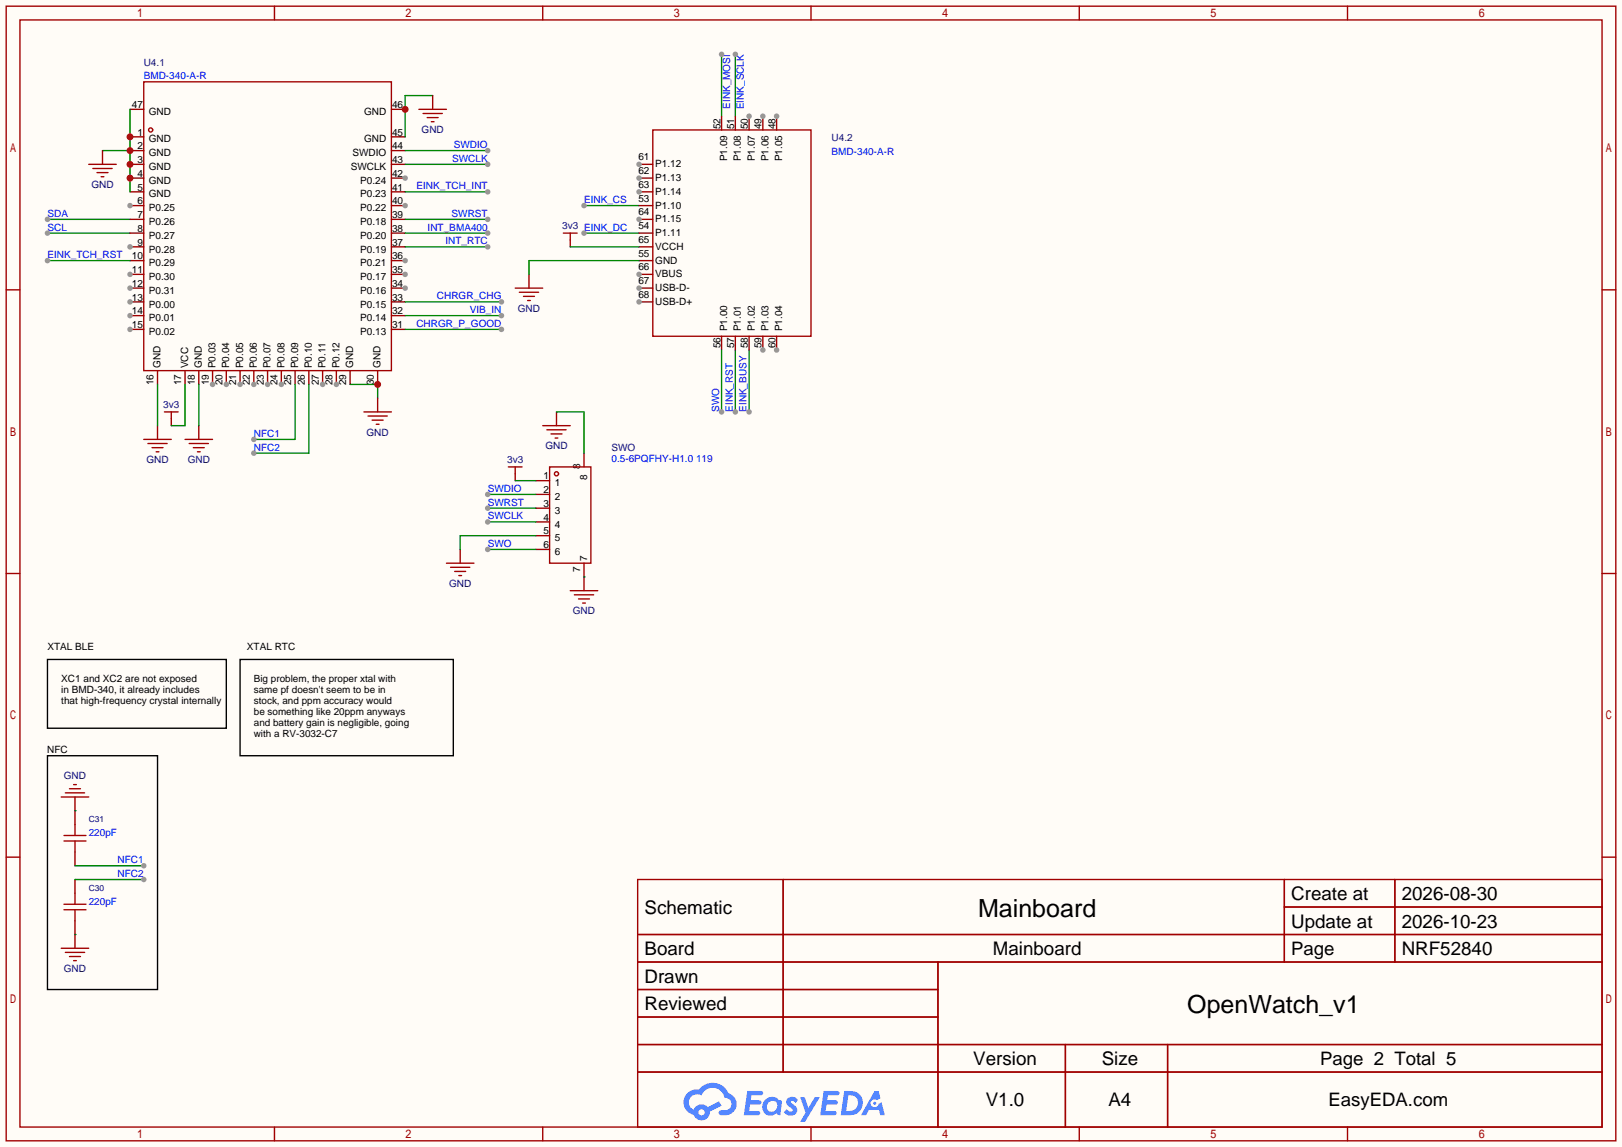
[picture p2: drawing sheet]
<svg xmlns="http://www.w3.org/2000/svg" width="299mm" height="212mm" viewBox="0 0 299 212" stroke-linecap="round" stroke-linejoin="round" font-family="sans-serif">
<path d="M0 0h299.5v211.8h-299.5z" fill="#fffcf7"/>
<g fill="none" stroke="#a10000" stroke-width=".25">
<path d="M1.1 1.1h297.2v209.6h-297.2zM3.7 3.7h292.1v204.5h-292.1zM50.7 1.1v2.6M100.2 1.1v2.6M149.7 1.1v2.6M199.3 1.1v2.6M248.8 1.1v2.6M1.1 53.5h2.6M295.8 53.5h2.5M1.1 105.9h2.6M295.8 105.9h2.5M1.1 158.3h2.6"/>
<path d="M295.8 158.3h2.5M117.7 162.4h178.1v45.8h-178.1zM117.7 172.6h178.1M117.7 177.7h178.1M144.6 162.4v35.6M173.2 177.7v30.5M237.1 162.4v15.3M237.1 167.5h58.7M257.5 162.4v15.3M117.7 182.8h55.5M117.7 192.9h178.1M117.7 187.8h55.5"/>
<path d="M117.7 198h178.1M196.7 192.9v15.3M215.6 192.9v15.3M50.7 208.2v2.5M100.2 208.2v2.5M149.7 208.2v2.5M199.3 208.2v2.5M248.8 208.2v2.5"/>
</g>
<g fill="#5487ff">
<path d="M145.5 202.8a1.3 1.3 0 0 1 1.8 .3l-.4 .6a.54 .54 0 0 0-.9-.2l.1 .2a1.58 1.58 0 0 1 1.1 1.6 1.43 1.43 0 0 1-2.5 .1l.5-.6a.64 .64 0 0 0 .5 .5 .64 .64 0 0 0 .7-.3l-.2-.2a1.6 1.6 0 0 1-1-1.6z"/>
<path d="M147.7 202.7h.9l.7 1.9 1.1-1.9h.9l-2.7 4.5h-.9l1-1.7z"/>
<path d="M138 201.5h1.6a1.31 1.31 0 0 1 1.2 .2 .4 .4 0 0 1-.3 .6h-1.8l-.1 .9h1.6a.4 .4 0 0 1 .4 .4 .4 .4 0 0 1-.4 .4h-1.7l-.2 1.2h.8a1.23 1.23 0 0 1 1.2 .2 .39 .39 0 0 1-.3 .6h-2.7z"/>
<path d="M152.1 201.5h1.6a1.32 1.32 0 0 1 1.3 .2 .39 .39 0 0 1-.4 .6h-1.7l-.2 .9h1.7a.4 .4 0 0 1 .3 .4 .4 .4 0 0 1-.4 .4h-1.7l-.2 1.2h.8a1.23 1.23 0 0 1 1.2 .2 .39 .39 0 0 1-.3 .6h-2.7z"/>
<path d="M161.5 201.5h.7l.4 1.3-.7 .4a.75 .75 0 0 0-1.1 .3 .75 .75 0 0 0 .5 1 .75 .75 0 0 0 .9-.6l.6-.3 .6 2.4h-.9l-.2-1h-1.9l-.5 1h-.9z"/>
<path d="M155.9 201.5l-.7 4.5h1.5a2.27 2.27 0 0 0 2.6-2.3 2.27 2.27 0 0 0-2.7-2.2zM156.6 202.3a1.5 1.5 0 0 1 1.8 1.5 1.5 1.5 0 0 1-1.9 1.4h-.3z"/>
<path d="M141.3 203.1a1.62 1.62 0 0 0-.4 2.1 1.62 1.62 0 0 0 2 .7l.4-.3 .3 .3 .5 .1 .3-2.5-.2-.3h-.4a1.58 1.58 0 0 0-2.5-.1zM141.9 203.6a.99 .99 0 0 1 1.6 .3 .99 .99 0 0 1-.9 1.4 .94 .94 0 0 1-1-.5 .94 .94 0 0 1 .3-1.2z"/>
<path d="M126.9 201.9a2.37 2.37 0 0 0 1.2 4 1.54 1.54 0 0 0 1.7 1 1.54 1.54 0 0 0 1.3-1.6l2.1-1.1-.5-.8-2 1.1a1.57 1.57 0 0 0-2.6 .4 1.5 1.5 0 0 1-.8-2.1 1.5 1.5 0 0 1 2.2-.5 2.23 2.23 0 0 1 2.3-1.4 2.23 2.23 0 0 1 2 1.8 1.16 1.16 0 0 1 1.2 1.1 1.16 1.16 0 0 1-1 1.3h-.7a.47 .47 0 0 0-.6 .3 .47 .47 0 0 0 .4 .6 2.23 2.23 0 0 0 2.3-.7 2.23 2.23 0 0 0 .4-2.3 2.16 2.16 0 0 0-1.3-1.1 3.2 3.2 0 0 0-5.4-.7l-1.2 .1zM129 205.4a.58 .58 0 0 1 1.1 0 .58 .58 0 0 1-1.1 0z"/>
<circle cx="161.5" cy="203.8" r=".28"/>
</g>
<path d="M8.8 121.8h33v12.7h-33zM44.3 121.8h39.4v17.8h-39.4z" fill="none" stroke="#000" stroke-width=".25"/>
<path d="M133.2 10v11.5" fill="none" stroke="#008700" stroke-width=".25"/>
<circle cx="133.2" cy="10" r=".51" fill="#999"/>
<path d="M135.8 10v11.5" fill="none" stroke="#008700" stroke-width=".25"/>
<circle cx="135.8" cy="10" r=".51" fill="#999"/>
<path d="M107.8 38h10.2" fill="none" stroke="#008700" stroke-width=".25"/>
<circle cx="107.8" cy="38" r=".51" fill="#999"/>
<path d="M107.8 43.1h10.2" fill="none" stroke="#008700" stroke-width=".25"/>
<circle cx="107.8" cy="43.1" r=".51" fill="#999"/>
<path d="M135.8 64.6v11.5" fill="none" stroke="#008700" stroke-width=".25"/>
<circle cx="135.8" cy="76.1" r=".51" fill="#999"/>
<path d="M138.3 64.6v11.5" fill="none" stroke="#008700" stroke-width=".25"/>
<circle cx="138.3" cy="76.1" r=".51" fill="#999"/>
<path d="M8.8 40.5h15.2" fill="none" stroke="#008700" stroke-width=".25"/>
<circle cx="8.8" cy="40.5" r=".51" fill="#999"/>
<path d="M8.8 43.1h15.2" fill="none" stroke="#008700" stroke-width=".25"/>
<circle cx="8.8" cy="43.1" r=".51" fill="#999"/>
<g fill="none" stroke="#870000" stroke-width=".25">
<path d="M105.3 44.3v1.3M31.6 77.3v1.3M95.1 87.5v1.3M98.9 98.9h2.6M98.9 96.4h2.6M98.9 93.9h2.6M98.9 91.3h2.6M98.9 88.8h2.6M107.8 83.7v2.5M98.9 101.5h2.6M107.8 104v2.6M13.8 147.2v5.1"/>
<path d="M13.8 157.4v2.5M13.8 162.4v2.6M13.8 170.1v5"/>
</g>
<g fill="none" stroke="#a10000" stroke-width=".25">
<path d="M104 43.1h2.6M105.3 43.1v1.2M30.4 76.1h2.5M31.6 76.1v1.2M93.9 86.2h2.5M95.1 86.2v1.3M101.5 86.2h7.6v17.8h-7.6zM11.3 147.2h5.1M11.8 154.3h4.1M11.8 155.3h4.1M12.1 146.4h3.5M12.8 145.7h2.1"/>
<path d="M13.6 144.9h.5M13.8 152.3v2M13.8 155.3v2.1M11.3 175.1h5.1M11.8 167h4.1M11.8 168h4.1M12.1 175.9h3.5M12.8 176.7h2.1M13.6 177.4h.5M13.8 165v2M13.8 168v2.1"/>
<circle cx="102.7" cy="87.5" r=".38"/>
</g>
<path d="M13.8 172.6h.1M13.8 162.4h12.7" fill="none" stroke="#008700" stroke-width=".25"/>
<circle cx="26.5" cy="162.4" r=".51" fill="#999"/>
<path d="M13.8 159.9h12.7" fill="none" stroke="#008700" stroke-width=".25"/>
<circle cx="26.5" cy="159.9" r=".51" fill="#999"/>
<path d="M13.8 149.7h.1" fill="none" stroke="#008700" stroke-width=".25"/>
<path d="M8.8 139.6h20.3v43.2h-20.3z" fill="none" stroke="#000" stroke-width=".25"/>
<path d="M72.3 50.7h2.5" fill="none" stroke="#870000" stroke-width=".25"/>
<circle cx="74.8" cy="50.7" r=".51" fill="#999"/>
<path d="M72.3 48.1h2.5" fill="none" stroke="#870000" stroke-width=".25"/>
<circle cx="74.8" cy="48.1" r=".51" fill="#999"/>
<path d="M72.3 38h2.5M72.3 45.6h2.5M72.3 43.1h2.5M72.3 40.5h2.5" fill="none" stroke="#870000" stroke-width=".25"/>
<circle cx="74.8" cy="38" r=".51" fill="#999"/>
<path d="M72.3 35.4h2.5M72.3 32.9h2.5" fill="none" stroke="#870000" stroke-width=".25"/>
<circle cx="74.8" cy="32.9" r=".51" fill="#999"/>
<path d="M72.3 30.4h2.5M72.3 27.8h2.5M72.3 58.3h2.5M72.3 55.8h2.5M72.3 53.2h2.5M72.3 60.8h2.5" fill="none" stroke="#870000" stroke-width=".25"/>
<circle cx="74.8" cy="53.2" r=".51" fill="#999"/>
<path d="M24 20.2h2.5M72.3 25.3h2.5M72.3 20.2h2.5M36.7 68.5v2.5M39.2 68.5v2.5M69.7 68.5v2.5" fill="none" stroke="#870000" stroke-width=".25"/>
<circle cx="39.2" cy="71" r=".51" fill="#999"/>
<path d="M41.8 68.5v2.5" fill="none" stroke="#870000" stroke-width=".25"/>
<circle cx="41.8" cy="71" r=".51" fill="#999"/>
<path d="M44.3 68.5v2.5" fill="none" stroke="#870000" stroke-width=".25"/>
<circle cx="44.3" cy="71" r=".51" fill="#999"/>
<path d="M46.9 68.5v2.5" fill="none" stroke="#870000" stroke-width=".25"/>
<circle cx="46.9" cy="71" r=".51" fill="#999"/>
<path d="M49.4 68.5v2.5" fill="none" stroke="#870000" stroke-width=".25"/>
<circle cx="49.4" cy="71" r=".51" fill="#999"/>
<path d="M51.9 68.5v2.5" fill="none" stroke="#870000" stroke-width=".25"/>
<circle cx="51.9" cy="71" r=".51" fill="#999"/>
<path d="M54.5 68.5v2.5M57 68.5v2.5M59.6 68.5v2.5" fill="none" stroke="#870000" stroke-width=".25"/>
<circle cx="59.6" cy="71" r=".51" fill="#999"/>
<path d="M62.1 68.5v2.5" fill="none" stroke="#870000" stroke-width=".25"/>
<circle cx="62.1" cy="71" r=".51" fill="#999"/>
<path d="M24 25.3h2.5M24 27.8h2.5M24 30.4h2.5M24 32.9h2.5M24 35.4h2.5M24 38h2.5M29.1 68.5v2.5M34.2 68.5v2.5M64.6 68.5v2.5" fill="none" stroke="#870000" stroke-width=".25"/>
<circle cx="27.8" cy="24" r=".38" fill="none" stroke="#a10000" stroke-width=".25"/>
<circle cx="24" cy="38" r=".51" fill="#999"/>
<path d="M24 40.5h2.5M24 43.1h2.5M24 45.6h2.5" fill="none" stroke="#870000" stroke-width=".25"/>
<circle cx="24" cy="45.6" r=".51" fill="#999"/>
<path d="M24 48.1h2.5M24 50.7h2.5" fill="none" stroke="#870000" stroke-width=".25"/>
<circle cx="24" cy="50.7" r=".51" fill="#999"/>
<path d="M24 53.2h2.5" fill="none" stroke="#870000" stroke-width=".25"/>
<circle cx="24" cy="53.2" r=".51" fill="#999"/>
<path d="M24 55.8h2.5" fill="none" stroke="#870000" stroke-width=".25"/>
<circle cx="24" cy="55.8" r=".51" fill="#999"/>
<path d="M24 58.3h2.5" fill="none" stroke="#870000" stroke-width=".25"/>
<circle cx="24" cy="58.3" r=".51" fill="#999"/>
<path d="M24 60.8h2.5" fill="none" stroke="#870000" stroke-width=".25"/>
<circle cx="24" cy="60.8" r=".51" fill="#999"/>
<path d="M26.5 15.1h45.8v53.4h-45.8z" fill="none" stroke="#a10000" stroke-width=".25"/>
<path d="M143.4 62.1v2.5" fill="none" stroke="#870000" stroke-width=".25"/>
<circle cx="143.4" cy="64.6" r=".51" fill="#999"/>
<path d="M140.8 62.1v2.5" fill="none" stroke="#870000" stroke-width=".25"/>
<circle cx="140.8" cy="64.6" r=".51" fill="#999"/>
<path d="M118 55.8h2.5M133.2 62.1v2.5M135.8 62.1v2.5M138.3 62.1v2.5" fill="none" stroke="#870000" stroke-width=".25"/>
<circle cx="118" cy="55.8" r=".51" fill="#999"/>
<path d="M118 53.2h2.5" fill="none" stroke="#870000" stroke-width=".25"/>
<circle cx="118" cy="53.2" r=".51" fill="#999"/>
<path d="M118 50.7h2.5" fill="none" stroke="#870000" stroke-width=".25"/>
<circle cx="118" cy="50.7" r=".51" fill="#999"/>
<path d="M118 48.1h2.5M118 45.6h2.5M118 43.1h2.5M118 40.5h2.5" fill="none" stroke="#870000" stroke-width=".25"/>
<circle cx="118" cy="40.5" r=".51" fill="#999"/>
<path d="M118 38h2.5M118 35.4h2.5" fill="none" stroke="#870000" stroke-width=".25"/>
<circle cx="118" cy="35.4" r=".51" fill="#999"/>
<path d="M118 32.9h2.5" fill="none" stroke="#870000" stroke-width=".25"/>
<circle cx="118" cy="32.9" r=".51" fill="#999"/>
<path d="M118 30.4h2.5" fill="none" stroke="#870000" stroke-width=".25"/>
<circle cx="118" cy="30.4" r=".51" fill="#999"/>
<path d="M133.2 21.5v2.5M143.4 21.5v2.5" fill="none" stroke="#870000" stroke-width=".25"/>
<circle cx="143.4" cy="21.5" r=".51" fill="#999"/>
<path d="M140.8 21.5v2.5" fill="none" stroke="#870000" stroke-width=".25"/>
<circle cx="140.8" cy="21.5" r=".51" fill="#999"/>
<path d="M138.3 21.5v2.5" fill="none" stroke="#870000" stroke-width=".25"/>
<circle cx="138.3" cy="21.5" r=".51" fill="#999"/>
<path d="M135.8 21.5v2.5" fill="none" stroke="#870000" stroke-width=".25"/>
<path d="M120.5 24h29.2v38.1h-29.2z" fill="none" stroke="#a10000" stroke-width=".25"/>
<path d="M64.6 71h5.1v2.5" fill="none" stroke="#008700" stroke-width=".25"/>
<circle cx="69.7" cy="71" r=".63" fill="#c00"/>
<path d="M79.9 17.7h-5.1v7.6" fill="none" stroke="#008700" stroke-width=".25"/>
<circle cx="74.8" cy="20.2" r=".63" fill="#c00"/>
<path d="M18.9 27.8h5.1M24 20.2v15.2" fill="none" stroke="#008700" stroke-width=".25"/>
<g fill="#c00">
<circle cx="24" cy="25.3" r=".63"/>
<circle cx="24" cy="27.8" r=".63"/>
<circle cx="24" cy="30.4" r=".63"/>
<circle cx="24" cy="32.9" r=".63"/>
</g>
<path d="M79.9 17.7v2.5M18.9 27.8v2.6M97.7 50.7v2.5M29.1 78.6v2.6M36.7 78.6v2.6M69.7 73.5v2.6" fill="none" stroke="#870000" stroke-width=".25"/>
<g fill="none" stroke="#a10000" stroke-width=".25">
<path d="M16.4 30.4h5.1M17.1 31.1h3.6M17.9 31.9h2M18.7 32.6h.5M77.3 20.2h5.1M78.1 21h3.6M78.9 21.7h2M79.6 22.5h.5M95.1 53.2h5.1M95.9 54h3.5M96.6 54.7h2.1M97.4 55.5h.5"/>
<path d="M67.2 76.1h5.1M67.9 76.8h3.6M68.7 77.6h2M69.5 78.4h.5M26.5 81.2h5.1M27.3 81.9h3.6M28.1 82.7h2M28.8 83.4h.5M34.2 81.2h5M34.9 81.9h3.6M35.7 82.7h2M36.4 83.4h.6"/>
</g>
<path d="M105.3 45.6h12.7M118 48.1h-20.3v2.6M29.1 71v7.6M34.2 71v7.6h-2.6M36.7 71v7.6M57 71v12.7h-10.1" fill="none" stroke="#008700" stroke-width=".25"/>
<circle cx="46.9" cy="83.7" r=".51" fill="#999"/>
<path d="M54.5 71v10.2h-7.6" fill="none" stroke="#008700" stroke-width=".25"/>
<circle cx="46.9" cy="81.2" r=".51" fill="#999"/>
<path d="M74.8 45.6h15.2" fill="none" stroke="#008700" stroke-width=".25"/>
<circle cx="90" cy="45.6" r=".51" fill="#999"/>
<path d="M74.8 43.1h15.2" fill="none" stroke="#008700" stroke-width=".25"/>
<circle cx="90" cy="43.1" r=".51" fill="#999"/>
<path d="M74.8 35.4h15.2" fill="none" stroke="#008700" stroke-width=".25"/>
<circle cx="90" cy="35.4" r=".51" fill="#999"/>
<path d="M8.8 48.1h15.2" fill="none" stroke="#008700" stroke-width=".25"/>
<circle cx="8.8" cy="48.1" r=".51" fill="#999"/>
<path d="M74.8 27.8h15.2" fill="none" stroke="#008700" stroke-width=".25"/>
<circle cx="90" cy="27.8" r=".51" fill="#999"/>
<path d="M74.8 30.4h15.2" fill="none" stroke="#008700" stroke-width=".25"/>
<circle cx="90" cy="30.4" r=".51" fill="#999"/>
<path d="M133.2 64.6v11.5" fill="none" stroke="#008700" stroke-width=".25"/>
<circle cx="133.2" cy="76.1" r=".51" fill="#999"/>
<path d="M90 91.3h8.9M95.1 88.8h3.8" fill="none" stroke="#008700" stroke-width=".25"/>
<circle cx="90" cy="91.3" r=".51" fill="#999"/>
<path d="M90 93.9h8.9" fill="none" stroke="#008700" stroke-width=".25"/>
<circle cx="90" cy="93.9" r=".51" fill="#999"/>
<path d="M90 96.4h8.9" fill="none" stroke="#008700" stroke-width=".25"/>
<circle cx="90" cy="96.4" r=".51" fill="#999"/>
<path d="M90 101.5h8.9" fill="none" stroke="#008700" stroke-width=".25"/>
<circle cx="90" cy="101.5" r=".51" fill="#999"/>
<path d="M102.7 76.1v2.5M85 101.5v2.5M107.8 106.6v2.5" fill="none" stroke="#870000" stroke-width=".25"/>
<path d="M100.2 78.6h5.1M101 79.4h3.5M101.7 80.1h2.1M102.5 80.9h.5M82.4 104h5.1M83.2 104.8h3.5M83.9 105.5h2.1M84.7 106.3h.5M105.3 109.1h5.1M106 109.9h3.6M106.8 110.6h2M107.6 111.4h.5" fill="none" stroke="#a10000" stroke-width=".25"/>
<path d="M74.8 60.8h17.8M102.7 76.1h5.1v7.6M98.9 98.9h-13.9v2.6M107.8 106.6h.1" fill="none" stroke="#008700" stroke-width=".25"/>
<circle cx="92.6" cy="60.8" r=".51" fill="#999"/>
<path d="M74.8 55.8h17.8" fill="none" stroke="#008700" stroke-width=".25"/>
<circle cx="92.6" cy="55.8" r=".51" fill="#999"/>
<path d="M74.8 58.3h17.8" fill="none" stroke="#008700" stroke-width=".25"/>
<circle cx="92.6" cy="58.3" r=".51" fill="#999"/>
<path d="M74.8 40.5h15.2" fill="none" stroke="#008700" stroke-width=".25"/>
<circle cx="90" cy="40.5" r=".51" fill="#999"/>
<g font-size="4.6">
<text x="180.6" y="169.4">Mainboard</text>
<text x="219.2" y="187.1">OpenWatch_v1</text>
</g>
<g font-size="3.5">
<text x="238.4" y="166.2">Create at</text>
<text x="258.8" y="166.2">2026-08-30</text>
<text x="119" y="168.8">Schematic</text>
<text x="238.4" y="171.3">Update at</text>
<text x="258.8" y="171.3">2026-10-23</text>
<text x="119" y="176.4">Board</text>
<text x="183.3" y="176.4">Mainboard</text>
<text x="258.8" y="176.4">NRF52840</text>
<text x="119" y="181.5">Drawn</text>
<text x="119" y="186.6">Reviewed</text>
<text x="179.7" y="196.7">Version</text>
<text x="203.4" y="196.7">Size</text>
<text x="182" y="204.3">V1.0</text>
<text x="204.7" y="204.3">A4</text>
</g>
<g font-size="3.4">
<text x="238.4" y="176.4">Page</text>
<text x="243.7" y="196.7">Page 2 Total 5</text>
<text x="245.3" y="204.3">EasyEDA.com</text>
</g>
<g font-size="1.8" fill="#000080">
<text x="26.5" y="12.1">U4.1</text>
<text x="77.8" y="24.6">GND</text>
<text x="153.5" y="26.1">U4.2</text>
<text x="16.9" y="34.7">GND</text>
<text x="103.8" y="42.3">3v3 EINK_DC</text>
<text x="95.6" y="57.6">GND</text>
<text x="30.1" y="75.4">3v3</text>
<text x="67.7" y="80.4">GND</text>
<text x="100.7" y="83">GND</text>
<text x="112.9" y="83.2">SWO</text>
<text x="27" y="85.5">GND</text>
<text x="34.6" y="85.5">GND</text>
<text x="93.6" y="85.5">3v3</text>
<text x="82.9" y="108.4">GND</text>
<text x="105.8" y="113.5">GND</text>
<text x="11.8" y="143.9">GND</text>
<text x="11.8" y="179.5">GND</text>
</g>
<g font-size="1.8" fill="#00f">
<text x="26.5" y="14.7">BMD-340-A-R</text>
<text x="134.8" y="20.1" transform="rotate(-90 134.8 20.1)">EINK_MOSI</text>
<text x="137.3" y="20.2" transform="rotate(-90 137.3 20.2)">EINK_SCLK</text>
<text x="83.5" y="29.9">SWCLK</text>
<text x="83.8" y="27.4">SWDIO</text>
<text x="153.5" y="28.6">BMD-340-A-R</text>
<text x="76.9" y="35">EINK_TCH_INT</text>
<text x="8.8" y="40.1">SDA</text>
<text x="83.4" y="40.1">SWRST</text>
<text x="107.8" y="37.5">EINK_CS</text>
<text x="8.8" y="42.6">SCL</text>
<text x="8.8" y="47.7">EINK_TCH_RST</text>
<text x="79" y="42.6">INT_BMA400</text>
<text x="82.2" y="45.1">INT_RTC</text>
<text x="80.7" y="55.3">CHRGR_CHG</text>
<text x="86.7" y="57.8">VIB_IN</text>
<text x="76.9" y="60.4">CHRGR_P_GOOD</text>
<text x="132.8" y="76.1" transform="rotate(-90 132.8 76.1)">SWO</text>
<text x="135.3" y="76.1" transform="rotate(-90 135.3 76.1)">EINK_RST</text>
<text x="137.8" y="76.1" transform="rotate(-90 137.8 76.1)">EINK_BUSY</text>
<text x="46.9" y="83.2">NFC2</text>
<text x="46.9" y="80.7">NFC1</text>
<text x="112.9" y="85.3">0.5-6PQFHY-H1.0 119</text>
<text x="90" y="90.9">SWDIO</text>
<text x="90" y="93.4">SWRST</text>
<text x="90" y="95.9">SWCLK</text>
<text x="90" y="101">SWO</text>
<text x="16.4" y="154.4">220pF</text>
<text x="21.7" y="162">NFC2</text>
<text x="21.7" y="159.4">NFC1</text>
<text x="16.4" y="167.1">220pF</text>
</g>
<g font-size="1.8">
<text x="24.4" y="20">47</text>
<text x="27.5" y="21.2">GND</text>
<text x="67.2" y="21.2">GND</text>
<text x="72.4" y="20">46</text>
<text x="133" y="23.9" transform="rotate(-90 133 23.9)">52</text>
<text x="135.5" y="23.9" transform="rotate(-90 135.5 23.9)">51</text>
<text x="138.1" y="23.9" transform="rotate(-90 138.1 23.9)">50</text>
<text x="140.6" y="23.9" transform="rotate(-90 140.6 23.9)">49</text>
<text x="143.2" y="23.9" transform="rotate(-90 143.2 23.9)">48</text>
<text x="25.4" y="25">1</text>
<text x="25.4" y="27.6">2</text>
<text x="27.5" y="26.3">GND</text>
<text x="27.5" y="28.9">GND</text>
<text x="65.1" y="28.9">SWDIO</text>
<text x="67.2" y="26.3">GND</text>
<text x="72.4" y="27.6">44</text>
<text x="72.4" y="25">45</text>
<text x="117.9" y="29.6">61</text>
<text x="134.3" y="29.8" transform="rotate(-90 134.3 29.8)">P1.09</text>
<text x="136.8" y="29.8" transform="rotate(-90 136.8 29.8)">P1.08</text>
<text x="139.3" y="29.8" transform="rotate(-90 139.3 29.8)">P1.07</text>
<text x="141.9" y="29.8" transform="rotate(-90 141.9 29.8)">P1.06</text>
<text x="144.4" y="29.8" transform="rotate(-90 144.4 29.8)">P1.05</text>
<text x="25.4" y="30.1">3</text>
<text x="25.4" y="32.7">4</text>
<text x="25.4" y="35.2">5</text>
<text x="27.5" y="31.4">GND</text>
<text x="27.5" y="33.9">GND</text>
<text x="64.8" y="31.4">SWCLK</text>
<text x="66.5" y="33.9">P0.24</text>
<text x="72.4" y="35.2">41</text>
<text x="72.4" y="32.7">42</text>
<text x="72.4" y="30.1">43</text>
<text x="117.9" y="34.7">63</text>
<text x="117.9" y="32.2">62</text>
<text x="121" y="36">P1.14</text>
<text x="121" y="33.4">P1.13</text>
<text x="121" y="30.9">P1.12</text>
<text x="25.4" y="37.7">6</text>
<text x="25.4" y="40.3">7</text>
<text x="27.5" y="36.5">GND</text>
<text x="27.5" y="39">P0.25</text>
<text x="27.5" y="41.6">P0.26</text>
<text x="66.5" y="41.6">P0.18</text>
<text x="66.5" y="39">P0.22</text>
<text x="66.5" y="36.5">P0.23</text>
<text x="72.4" y="40.3">39</text>
<text x="72.4" y="37.7">40</text>
<text x="117.9" y="39.8">64</text>
<text x="117.9" y="37.3">53</text>
<text x="121" y="41.1">P1.15</text>
<text x="121" y="38.5">P1.10</text>
<text x="24.4" y="47.9">10</text>
<text x="25.4" y="42.8">8</text>
<text x="25.4" y="45.4">9</text>
<text x="27.5" y="44.1">P0.27</text>
<text x="27.5" y="46.6">P0.28</text>
<text x="66.5" y="46.6">P0.19</text>
<text x="66.5" y="44.1">P0.20</text>
<text x="72.4" y="47.9">36</text>
<text x="72.4" y="45.4">37</text>
<text x="72.4" y="42.8">38</text>
<text x="117.9" y="47.4">55</text>
<text x="117.9" y="44.9">65</text>
<text x="117.9" y="42.3">54</text>
<text x="121" y="46.1">VCCH</text>
<text x="121" y="43.6">P1.11</text>
<text x="24.4" y="50.4">11</text>
<text x="24.4" y="53">12</text>
<text x="27.5" y="49.2">P0.29</text>
<text x="27.5" y="51.7">P0.30</text>
<text x="66.5" y="51.7">P0.17</text>
<text x="66.5" y="49.2">P0.21</text>
<text x="72.4" y="50.4">35</text>
<text x="72.4" y="53">34</text>
<text x="117.9" y="52.5">67</text>
<text x="117.9" y="50">66</text>
<text x="121" y="53.8">USB-D-</text>
<text x="121" y="51.2">VBUS</text>
<text x="121" y="48.7">GND</text>
<text x="24.4" y="55.5">13</text>
<text x="24.4" y="58.1">14</text>
<text x="27.5" y="54.3">P0.31</text>
<text x="27.5" y="56.8">P0.00</text>
<text x="27.5" y="59.3">P0.01</text>
<text x="66.5" y="59.3">P0.14</text>
<text x="66.5" y="56.8">P0.15</text>
<text x="66.5" y="54.3">P0.16</text>
<text x="72.4" y="58.1">32</text>
<text x="72.4" y="55.5">33</text>
<text x="117.9" y="55">68</text>
<text x="121" y="56.3">USB-D+</text>
<text x="24.4" y="60.6">15</text>
<text x="27.5" y="61.9">P0.02</text>
<text x="66.5" y="61.9">P0.13</text>
<text x="72.4" y="60.6">31</text>
<text x="133" y="64.3" transform="rotate(-90 133 64.3)">56</text>
<text x="134.3" y="61.2" transform="rotate(-90 134.3 61.2)">P1.00</text>
<text x="135.5" y="64.3" transform="rotate(-90 135.5 64.3)">57</text>
<text x="136.8" y="61.2" transform="rotate(-90 136.8 61.2)">P1.01</text>
<text x="138.1" y="64.3" transform="rotate(-90 138.1 64.3)">58</text>
<text x="139.3" y="61.2" transform="rotate(-90 139.3 61.2)">P1.02</text>
<text x="140.6" y="64.3" transform="rotate(-90 140.6 64.3)">59</text>
<text x="141.9" y="61.2" transform="rotate(-90 141.9 61.2)">P1.03</text>
<text x="143.2" y="64.3" transform="rotate(-90 143.2 64.3)">60</text>
<text x="144.4" y="61.2" transform="rotate(-90 144.4 61.2)">P1.04</text>
<text x="28.4" y="71.1" transform="rotate(-90 28.4 71.1)">16</text>
<text x="29.6" y="68" transform="rotate(-90 29.6 68)">GND</text>
<text x="33.4" y="71.1" transform="rotate(-90 33.4 71.1)">17</text>
<text x="34.7" y="68" transform="rotate(-90 34.7 68)">VCC</text>
<text x="36" y="71.1" transform="rotate(-90 36 71.1)">18</text>
<text x="37.3" y="68" transform="rotate(-90 37.3 68)">GND</text>
<text x="38.5" y="71.1" transform="rotate(-90 38.5 71.1)">19</text>
<text x="39.8" y="68" transform="rotate(-90 39.8 68)">P0.03</text>
<text x="41.1" y="71.1" transform="rotate(-90 41.1 71.1)">20</text>
<text x="42.3" y="68" transform="rotate(-90 42.3 68)">P0.04</text>
<text x="43.6" y="71.1" transform="rotate(-90 43.6 71.1)">21</text>
<text x="44.9" y="68" transform="rotate(-90 44.9 68)">P0.05</text>
<text x="46.1" y="71.1" transform="rotate(-90 46.1 71.1)">22</text>
<text x="47.4" y="68" transform="rotate(-90 47.4 68)">P0.06</text>
<text x="48.7" y="71.1" transform="rotate(-90 48.7 71.1)">23</text>
<text x="50" y="68" transform="rotate(-90 50 68)">P0.07</text>
<text x="51.2" y="71.1" transform="rotate(-90 51.2 71.1)">24</text>
<text x="52.5" y="68" transform="rotate(-90 52.5 68)">P0.08</text>
<text x="53.8" y="71.1" transform="rotate(-90 53.8 71.1)">25</text>
<text x="55" y="68" transform="rotate(-90 55 68)">P0.09</text>
<text x="56.3" y="71.1" transform="rotate(-90 56.3 71.1)">26</text>
<text x="57.6" y="68" transform="rotate(-90 57.6 68)">P0.10</text>
<text x="58.8" y="71.1" transform="rotate(-90 58.8 71.1)">27</text>
<text x="60.1" y="68" transform="rotate(-90 60.1 68)">P0.11</text>
<text x="61.4" y="71.1" transform="rotate(-90 61.4 71.1)">28</text>
<text x="62.7" y="68" transform="rotate(-90 62.7 68)">P0.12</text>
<text x="63.9" y="71.1" transform="rotate(-90 63.9 71.1)">29</text>
<text x="65.2" y="68" transform="rotate(-90 65.2 68)">GND</text>
<text x="69" y="71.1" transform="rotate(-90 69 71.1)">30</text>
<text x="70.3" y="68" transform="rotate(-90 70.3 68)">GND</text>
<text x="100.3" y="88.5">1</text>
<text x="102.4" y="89.8">1</text>
<text x="107.1" y="86.6" transform="rotate(-90 107.1 86.6)">8</text>
<text x="108.4" y="88.7" transform="rotate(-90 108.4 88.7)">8</text>
<text x="100.3" y="93.6">3</text>
<text x="100.3" y="91.1">2</text>
<text x="102.4" y="94.9">3</text>
<text x="102.4" y="92.4">2</text>
<text x="100.3" y="101.2">6</text>
<text x="100.3" y="98.7">5</text>
<text x="100.3" y="96.2">4</text>
<text x="102.4" y="100">5</text>
<text x="102.4" y="97.4">4</text>
<text x="102.4" y="102.5">6</text>
<text x="107.1" y="105.7" transform="rotate(-90 107.1 105.7)">7</text>
<text x="108.4" y="103.6" transform="rotate(-90 108.4 103.6)">7</text>
<text x="8.8" y="120.1">XTAL BLE</text>
<text x="11.3" y="125.9">XC1 and XC2 are not exposed</text>
<text x="45.6" y="120.1">XTAL RTC</text>
<text x="46.9" y="125.9">Big problem, the proper xtal with</text>
<text x="11.3" y="127.9">in BMD-340, it already includes</text>
<text x="11.3" y="130">that high-frequency crystal internally</text>
<text x="46.9" y="127.9">same pf doesn't seem to be in</text>
<text x="46.9" y="129.9">stock, and ppm accuracy would</text>
<text x="46.9" y="132">be something like 20ppm anyways</text>
<text x="46.9" y="134">and battery gain is negligible, going</text>
<text x="46.9" y="136">with a RV-3032-C7</text>
<text x="8.7" y="139.1">NFC</text>
</g>
<g font-size="1.6" fill="#000080">
<text x="16.4" y="151.8">C31</text>
<text x="16.4" y="164.5">C30</text>
</g>
</svg>
